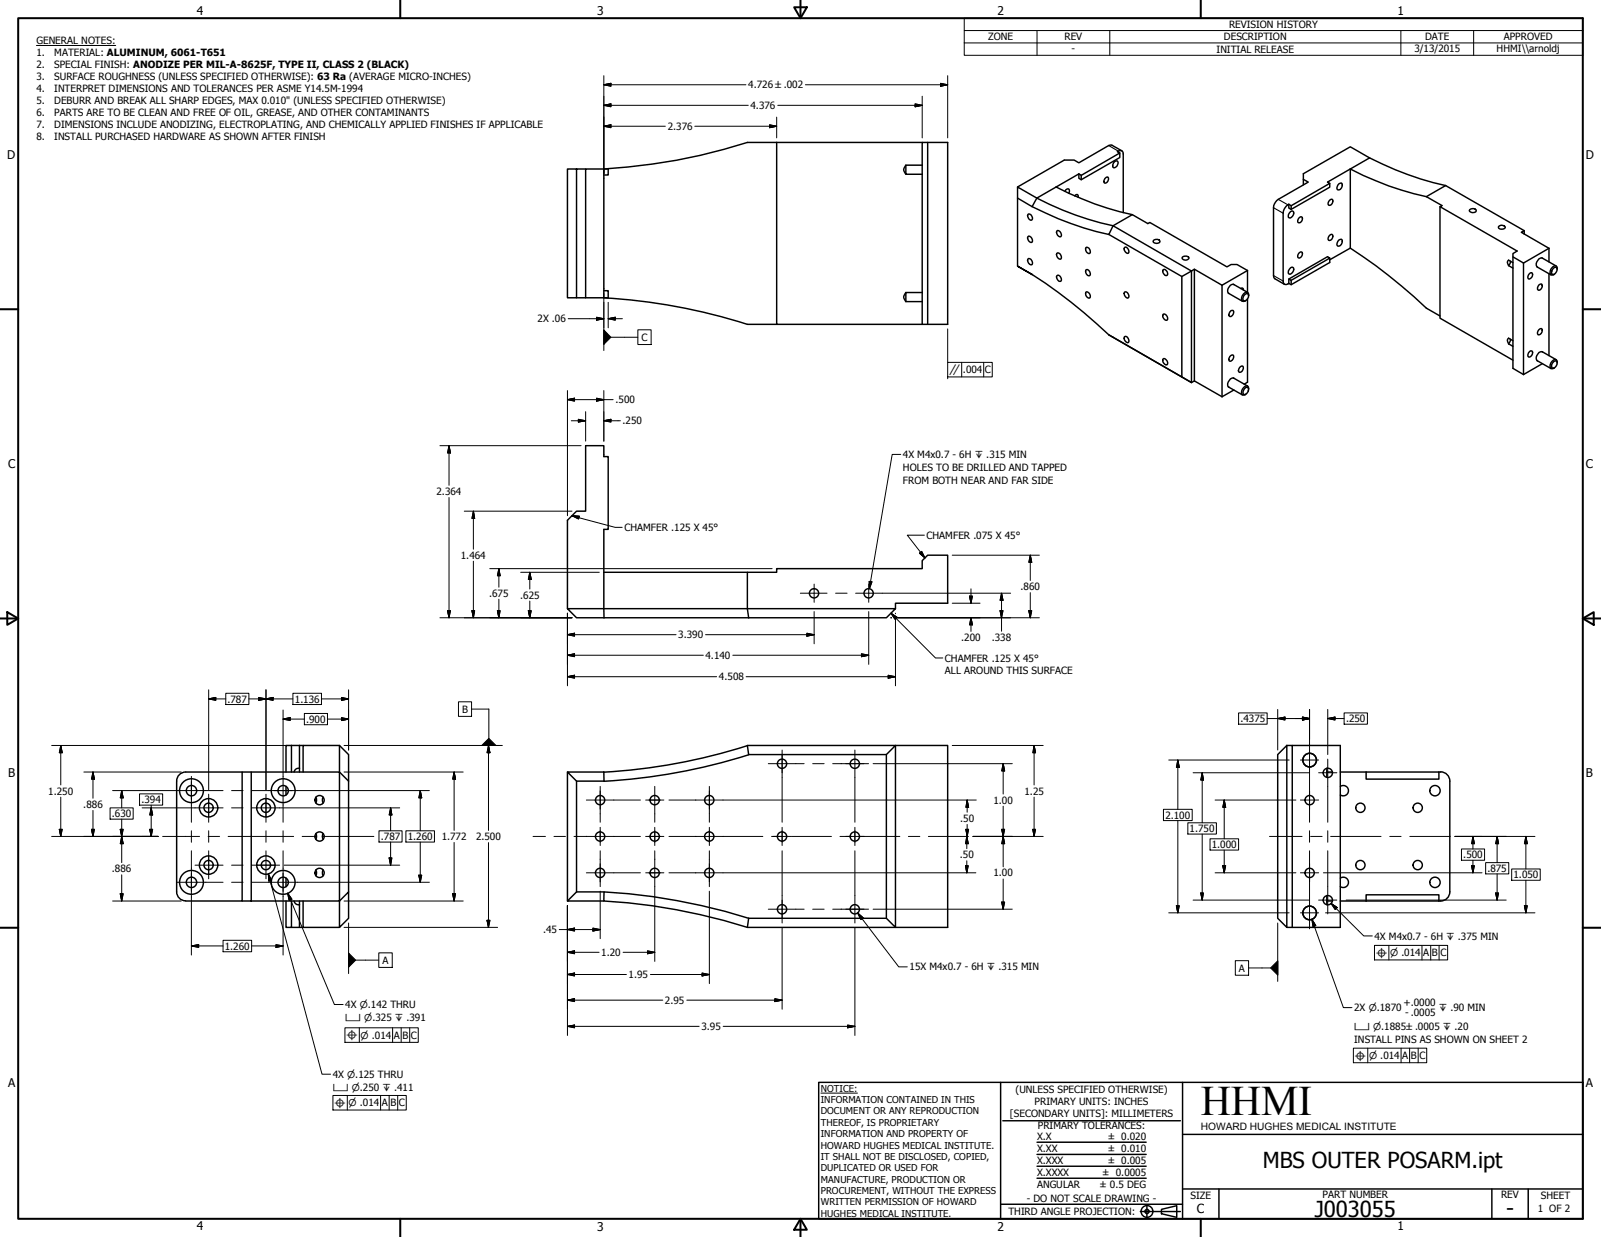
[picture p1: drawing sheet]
<svg xmlns="http://www.w3.org/2000/svg" width="559mm" height="432mm" viewBox="0 0 559 432" stroke-linecap="round" stroke-linejoin="round" font-family="sans-serif">
<!-- layer: Visible (ANSI) -->
<g fill="none" stroke="#000" stroke-width=".51">
<path d="M201.2 59v44.9h-3.1v-44.9h6.3M204.4 59h6.4v44.9h-6.4zM271.1 49.7v63.5h50.8M316.2 57.7a2.03 2.03 0 0 0 0 3.1M321.9 49.7h-61a202 202 0 0 1-50.1 9.3h1.5v2.1h-1.5M321.9 49.7h1.9v63.5h-1.9zM321.9 57.7h-5.7v3.1h5.7M323.8 49.7h7v63.5h-7M388.2 50.7l-1.2 .1-10.4 6-1.7-.9h-3.4l-16.3 9.4M389.1 56.4l.8-.3a1.39 1.39 0 0 1 .1 1.7 1.39 1.39 0 0 1-1.6 .6 1.95 1.95 0 0 1 .7-2zM390.3 52.8l-.3 .2 .8 .4-13.4 7.8-.8-.5M390.8 53.4v1.6l-13.4 7.7-.8-.5v-1.5"/>
<path d="M392 53.7v20.5M478 55.1a109.7 109.7 0 0 0 26.6 9.7M478 55.1l-6.7-3.9-16.4 9.4v3.9M478 55.1l-14.6 8.5 .7 .4-13.4 7.8-.9-.5M355.2 69.2v23.7M358.8 74.9a1.17 1.17 0 0 1 1.3 .5 1.17 1.17 0 0 1-.2 1.5 1.61 1.61 0 0 1-1.1-2zM361.9 69.2l-1.7 2.9a110.7 110.7 0 0 0 26.8 9.8l1.5-3.1M361.9 69.2l-6.7-3.9v3.9l5 2.9M361.9 69.2a104.6 104.6 0 0 0 26.6 9.6M368.6 65.3a104.6 104.6 0 0 0 26.6 9.6M368.6 65.3l-6.7 3.9M371.7 66.8a1.04 1.04 0 0 1 1.4-.8v1.4"/>
<path d="M375.1 68.4l.8-.5 .5 .5-.1 .5M376.6 60.7l-8 4.6M377.4 61.2v1.5M385.6 62.4l.8-.6h.3a1.26 1.26 0 0 1 0 1.4 1.26 1.26 0 0 1-1.3 .6l-.1-.4zM388.5 78.8l27.4 15.8-3.4 1.9-25.5-14.6M395.2 74.9l5.4 3.1 .7-.3 26.9 15.5 1.5-.9h2l3.7 2.1M395.2 74.9l-6.7 3.9M447.9 74.4v23.7M449.8 71.3l-.3 .2M450.4 73.9l.8-.2a1.39 1.39 0 0 1 .1 1.6 1.39 1.39 0 0 1-1.6 .6 1.84 1.84 0 0 1 .7-2zM450.7 71.8v1.3M453.5 76l.8-.3a1.25 1.25 0 0 1 .1 1.4 1.25 1.25 0 0 1-1.3 .6 1.3 1.3 0 0 1 .4-1.7z"/>
<path d="M454.9 62.6l1.7 1-10.4 6-1 .9-.6 1.3-.1 24.4 .4 1.1M464.1 69.9l.8-.4a1.29 1.29 0 0 1 .1 1.5 1.29 1.29 0 0 1-1.3 .6 1.3 1.3 0 0 1 .4-1.7zM464.1 64v1.3l-13.4 7.8-.9-.5v-1.3M467.4 64.1l.8-.2a1.39 1.39 0 0 1 .1 1.6 1.39 1.39 0 0 1-1.6 .6 1.95 1.95 0 0 1 .7-2zM497.8 68.6a103 103 0 0 1-26.5-9.6v27.6M497.8 68.6l5.5 3.2-.7 .3 26.9 15.5-1.4 .9v40.1l3.6 2.1M502.6 72.1v39l25.5 14.6M504.6 64.8l27.4 15.7v1.2M504.6 64.8l-6.8 3.8M513 73.2a1.35 1.35 0 0 1 2.2 .5 1.46 1.46 0 0 1-2.4-.2zM523 79.1a1.45 1.45 0 0 1 2.4 .3 1.51 1.51 0 0 1-2.4 0zM358.8 90.4l.2-.2a1.51 1.51 0 0 1 1.2 2.2 1.45 1.45 0 0 1-1.4-2z"/>
<path d="M358.8 82.6l.2-.2a1.51 1.51 0 0 1 1.2 2.2 1.45 1.45 0 0 1-1.4-2zM360.4 95.9l-5.2-3a160.6 160.6 0 0 1 31.8 24M368.9 80.6l.2-.1a1.51 1.51 0 0 1 1.2 2.1 1.45 1.45 0 0 1-1.4-2zM368.9 96.3l.2-.2a1.43 1.43 0 0 1 1.2 2.1 1.43 1.43 0 0 1-1.4-1.9zM368.9 88.5l.2-.2a1.51 1.51 0 0 1 1.2 2.1 1.45 1.45 0 0 1-1.4-1.9zM379 86.5l.2-.2a1.51 1.51 0 0 1 1.2 2.2 1.45 1.45 0 0 1-1.4-2zM379 94.3l.2-.2a1.43 1.43 0 0 1 1.2 2.1 1.43 1.43 0 0 1-1.4-1.9zM392.4 86.5l.3-.3a1.52 1.52 0 0 1 1.1 2.2 1.5 1.5 0 0 1-1.4-1.9zM402.6 83.9a1.35 1.35 0 0 1 2.3 .5 1.51 1.51 0 0 1-2.4-.1zM405.9 94.2l.3-.2a1.43 1.43 0 0 1 1.2 2.1 1.5 1.5 0 0 1-1.5-1.9zM412.5 96.5v35.1l3.4 1.9v-38.9l1-.6 9.6 5.6M412.7 89.8a1.35 1.35 0 0 1 2.3 .4 1.46 1.46 0 0 1-2.4-.1z"/>
<path d="M416.9 94v39M426.5 99.6v38.9M430.7 99.4a1.93 1.93 0 0 0-2.2 2.4l.4 .6M435.4 94.4v7.6l-4.9-2.7M435.4 94.4l-8.9 5.2M449.8 98.9l-.3 .2M449.8 97.4v1.5M450.4 93.5l.8-.2a1.39 1.39 0 0 1 .1 1.6 1.39 1.39 0 0 1-1.6 .6 1.84 1.84 0 0 1 .7-2zM450.7 97.9l13.4-7.8-.7-.5-13.6 7.8 .9 .5v1.5M453.5 88.3l.8-.4a1.25 1.25 0 0 1 .1 1.5 1.25 1.25 0 0 1-1.3 .6 1.3 1.3 0 0 1 .4-1.7zM464.1 82.2l.8-.4a1.29 1.29 0 0 1 .1 1.4 1.29 1.29 0 0 1-1.3 .7 1.3 1.3 0 0 1 .4-1.7zM464.1 90.1v1.5l-13.4 7.8-.9-.5"/>
<path d="M467.4 83.8l.8-.3a1.39 1.39 0 0 1 .1 1.7 1.39 1.39 0 0 1-1.6 .5 1.95 1.95 0 0 1 .7-1.9zM471.3 86.6a184.4 184.4 0 0 1 26.5 21l4.8 2.7M471.3 86.6l-7.2 4.1M526.5 92.7l1.6 .9M527.2 91.2l-.2 .8-.5 .7M528.1 91.7l-1.6-.9a1.2 1.2 0 0 0 0 1.9M528.1 89.7l3.6 2.1M531.7 91.8v38.9M532 80.5l-1 .6 9.6 5.6M533.8 95.6l.8-.4a1.33 1.33 0 0 1 .1 1.4 1.33 1.33 0 0 1-1.2 .7 1.39 1.39 0 0 1 .3-1.7zM536.4 93.2l4.9 2.7M537.1 99.4l.9-.3a1.29 1.29 0 0 1 .1 1.5 1.29 1.29 0 0 1-1.3 .6 1.39 1.39 0 0 1 .3-1.8z"/>
<path d="M538.2 90l4.9 2.8M538.4 90.2a1.93 1.93 0 0 0-2.2 2.4l.4 .6M540.6 86.7l-8.9 5.1M540.6 86.7v4.7M540.6 95.6v28.5M542.2 93.6l.9-.3 .3 .2a1.83 1.83 0 0 1-1.4 2.3l-.3-.2a1.87 1.87 0 0 1 .5-2zM543.5 94l-.1-.8-.3-.4a2.1 2.1 0 0 0-1.8 3.1l1.2-.2M201.2 103.9h3.2M210.8 101.5h1.5v2.4h-1.5a204.1 204.1 0 0 1 50 9.3M260.9 113.2h10.2M316.2 102.1a2.03 2.03 0 0 0 0 3.2M321.9 102.1h-5.7v3.2h5.7"/>
<path d="M379 102l.2-.1a1.51 1.51 0 0 1 1.2 2.1 1.45 1.45 0 0 1-1.4-2zM387 116.9l28.9 16.6 1-.5 9.6 5.5M387 116.9l1.5 .8M392.4 102a1.17 1.17 0 0 1 1.4 .6 1.17 1.17 0 0 1-.3 1.5 1.76 1.76 0 0 1-1.1-2.1zM392.4 117.6l.3-.2a1.52 1.52 0 0 1 1.1 2.2 1.52 1.52 0 0 1-1.4-2zM405.9 109.8l.3-.2a1.51 1.51 0 0 1 1.2 2.2 1.52 1.52 0 0 1-1.5-2zM428.8 102.4l4.8 2.8M429.6 108.5l.8-.1a1.43 1.43 0 0 1-1.1 2.1l-.3-.2a1.76 1.76 0 0 1 .6-1.8zM433.1 100.7l.6-.1 .3 .6M434.1 103.2l.9-.7h.4a1.56 1.56 0 0 1 .2 1.7 1.56 1.56 0 0 1-1.5 .8 1.26 1.26 0 0 1 0-1.8zM435.4 104.3v29.1l-1.1 .7M435.8 103.2l-.1-.8-.3-.4a2.1 2.1 0 0 0-1.8 3.2l1.2-.3"/>
<path d="M527.2 118.4l-.2 .9-.5 .7M528.1 118.9l-1.6-.9a1.25 1.25 0 0 0 0 2M537.1 115.1l.9-.4a1.33 1.33 0 0 1 .1 1.4 1.33 1.33 0 0 1-1.3 .7 1.37 1.37 0 0 1 .3-1.7zM405.9 125.3l.3-.1a1.51 1.51 0 0 1 1.2 2.1 1.52 1.52 0 0 1-1.5-2zM428.8 135.1l4.8 2.8M429.6 124.1l.8-.1a1.33 1.33 0 0 1-.1 1.4 1.33 1.33 0 0 1-1.3 .5 1.68 1.68 0 0 1 .6-1.8zM430.5 132l4.9 2.7M430.7 136.1l-4.2 2.4M430.7 132.1a1.93 1.93 0 0 0-2.2 2.4l.4 .6M432.6 128.3l.4-.3 .8-.2a1.33 1.33 0 0 1-.1 1.5 1.33 1.33 0 0 1-1.3 .5l-.2-.4zM434.5 135.5l.5-.3 .7 .2a1.81 1.81 0 0 1-1.5 2.3 1.34 1.34 0 0 1 .3-2.2zM435.8 135.9l-.1-.8-.3-.4a2.1 2.1 0 0 0-1.8 3.2l1.2-.3"/>
<path d="M526.5 120l1.6 .9M533.8 122.8l.8-.3a1.29 1.29 0 0 1 .1 1.4 1.29 1.29 0 0 1-1.2 .7 1.39 1.39 0 0 1 .3-1.8zM536.4 125.9l4.9 2.8M538.2 122.7l4.9 2.8M538.4 126.9l-6.7 3.8M538.4 122.9a1.99 1.99 0 0 0-1.8 1 1.99 1.99 0 0 0 0 2.1M542.3 126.2l.8-.2a1.56 1.56 0 0 1 .2 1.6 1.56 1.56 0 0 1-1.4 .9 1.43 1.43 0 0 1 .4-2.3zM543.5 126.7l-.1-.8-.3-.4a2.1 2.1 0 0 0-1.8 3.2l1.2-.3M210.8 199.8h50.1v12.7M260.9 199.8h10.2v-1.3h50.8v-2.8l1.9-1.9h7v16.8h-18.3v1.9M198.1 212.5v-30.9l3.1-3.2h3.2v-22.8h6.4v3.8h1.5v25.4h-1.5v30.8M210.8 215.6h50.5"/>
<path d="M260.9 212.5h51.6l-3.1 3.1h-48.1M260.9 212.5h-62.8l3.1 3.1h9.6M260.9 212.5l.4 3.1M84.5 269.5h-19.7a3.1 3.1 0 0 0-3.1 3.1M87.7 269.5h-3.2v45h-19.7a3.3 3.3 0 0 1-3.1-3.2v-38.6M99.8 274.5v3M101.7 260.2h-1.9v9.3M101.7 260.2h4.1M101.7 260.2v9.3M104.5 260.2v9.3M104.6 268.2a1.62 1.62 0 0 0-2 1.3M105.8 269.5v-9.3h12.7v9.3l3.2 3.2v38.6"/>
<path d="M110.2 278.3l.3 1-.3 1M112.8 278.3l-.3 1 .3 1M118.5 260.2l3.2 3.2v9.3M198.1 269.5h12.7v3.2h-9.6zM198.1 269.5v45M201.2 272.7v38.6M260.8 260.3a203.2 203.2 0 0 1-50.1 9.2M260.9 260.2h51.6l-3.1 3.2h-48.1zM261.3 263.5a206.4 206.4 0 0 1-50.5 9.2M309.4 263.4v57.1l3.1 3.2v-63.5h18.3v63.5h-69.9M449.1 260.2v63.5l-3.1-3.2v-57.1zM449.1 260.2h1.9v63.5"/>
<path d="M451 260.2h16.8v63.5h-18.7M463.1 269.5h2M463.1 268.2v3.1M467.8 269.5l35-.1a3.2 3.2 0 0 1 3.2 3.2M467.8 274.5a1.81 1.81 0 0 1 2.9 1.5 1.81 1.81 0 0 1-2.9 1.5M476.8 269.5v2.5h25.4v-2.5M506 272.7v38.6a3.2 3.2 0 0 1-3.2 3.2h-35M110.2 291l.3 1-.3 1M112.8 291l-.3 1 .3 1M84.5 314.5h34v-45h-30.8v45M99.8 314.5v9.2h1.9v-9.2M99.8 306.5v3"/>
<path d="M102.6 314.5a1.62 1.62 0 0 0 2 1.3M104.5 314.5v9.2M105.8 314.5v9.2h12.7M110.2 303.7l.3 1-.3 1M112.8 303.7l-.3 1 .3 1M118.5 314.5l3.2-3.2v9.2l-3.2 3.2zM210.8 311.3h-9.6l-3.1 3.2h12.7M463.1 314.5h2M463.1 312.6v3.2M467.8 306.5a1.81 1.81 0 0 1 2.9 1.5 1.81 1.81 0 0 1-2.9 1.5M476.8 314.5v-2.1h25.4v2.1M101.7 323.7h4.1"/>
<path d="M261.3 320.5a208.9 208.9 0 0 0-50.5-9.2v3.2a205.9 205.9 0 0 1 50.1 9.2M261.3 320.5h48.1M261.3 320.5l-.4 3.2"/>
<circle cx="284.1" cy="207.1" r="1.62"/>
<circle cx="303.2" cy="207.1" r="1.62"/>
<circle cx="66.8" cy="276" r="4.2"/>
<circle cx="66.8" cy="276" r="1.81"/>
<circle cx="98.8" cy="276" r="1.81"/>
<circle cx="98.8" cy="276" r="4.2"/>
<circle cx="111.5" cy="279.3" r="1.62"/>
<circle cx="209.5" cy="279.3" r="1.62"/>
<circle cx="228.5" cy="279.3" r="1.62"/>
<circle cx="247.6" cy="279.3" r="1.62"/>
<circle cx="273" cy="266.6" r="1.62"/>
<circle cx="298.4" cy="266.6" r="1.62"/>
<circle cx="457.1" cy="265.3" r="2.38"/>
<circle cx="457.1" cy="279.3" r="1.62"/>
<circle cx="463.5" cy="269.8" r="1.62"/>
<circle cx="500.9" cy="276" r="1.81"/>
<circle cx="72.8" cy="282" r="3.2"/>
<circle cx="72.8" cy="282" r="1.62"/>
<circle cx="92.8" cy="282" r="1.62"/>
<circle cx="92.8" cy="282" r="3.2"/>
<circle cx="111.5" cy="292" r="1.62"/>
<circle cx="209.5" cy="292" r="1.62"/>
<circle cx="228.5" cy="292" r="1.62"/>
<circle cx="247.6" cy="292" r="1.62"/>
<circle cx="273" cy="292" r="1.62"/>
<circle cx="298.4" cy="292" r="1.62"/>
<circle cx="474.8" cy="282" r="1.62"/>
<circle cx="494.8" cy="282" r="1.62"/>
<circle cx="66.8" cy="308" r="4.2"/>
<circle cx="66.8" cy="308" r="1.81"/>
<circle cx="72.8" cy="302" r="3.2"/>
<circle cx="72.8" cy="302" r="1.62"/>
<circle cx="92.8" cy="302" r="1.62"/>
<circle cx="92.8" cy="302" r="3.2"/>
<circle cx="98.8" cy="308" r="1.81"/>
<circle cx="98.8" cy="308" r="4.2"/>
<circle cx="111.5" cy="304.7" r="1.62"/>
<circle cx="209.5" cy="304.7" r="1.62"/>
<circle cx="228.5" cy="304.7" r="1.62"/>
<circle cx="247.6" cy="304.7" r="1.62"/>
<circle cx="273" cy="317.4" r="1.62"/>
<circle cx="298.4" cy="317.4" r="1.62"/>
<circle cx="457.1" cy="318.7" r="2.38"/>
<circle cx="457.1" cy="304.7" r="1.62"/>
<circle cx="463.5" cy="314.2" r="1.62"/>
<circle cx="474.8" cy="302" r="1.62"/>
<circle cx="494.8" cy="302" r="1.62"/>
<circle cx="500.9" cy="308" r="1.81"/>
</g>
<!-- layer: Visible Narrow (ANSI) -->
<path d="M387 50.8l3.3 2M444.5 72.5l3.4 1.9M446.2 69.6l3.3 1.9M444.5 96.2l3.4 1.9" fill="none" stroke="#000" stroke-width=".38"/>
<path d="M388.2 50.7l3.3 1.9M390.3 52.8l.6-.2a.95 .95 0 0 1 1.1 1.1M449.5 71.5l-1.3 1.6-.3 1.3M444.9 97.3l3.4 2M447.9 98.1v.6a.99 .99 0 0 0 1.6 .4" fill="none" stroke="#000" stroke-width=".51"/>
<!-- layer: Border (ANSI) -->
<g fill="none" stroke="#000" stroke-width=".7">
<path d="M6.3 6.3h546.1v419.1h-546.1zM139.7 0v6.3M277.2 2.5h4.4l-2.2 3.8zM279.4 0v6.3M419.1 0v6.3M0 107.9h6.3M552.4 107.9h6.4M0 215.9h6.3M2.5 213.7l3.8 2.2-3.8 2.2zM552.4 215.9l3.9-2.2v4.4zM552.4 215.9h6.4M0 323.8h6.3"/>
<path d="M552.4 323.8h6.4M139.7 425.4v6.4M279.4 425.4l2.2 3.9h-4.4zM279.4 425.4v6.4M419.1 425.4v6.4"/>
</g>
<!-- layer: Title (ANSI) -->
<g fill="none" stroke="#000" stroke-width=".51">
<path d="M285.8 377.8h266.6v47.6h-266.6zM349.2 377.8v47.6M412.7 377.8v47.6M350 391.2h62M361.9 398.7h38.1M412.7 396h139.7M361.9 411.3h38.1M361.9 407.1h38.1M361.9 403h38.1M412.7 415h139.7M425.4 415v10.4M520.7 415v10.4"/>
<path d="M533.4 415v10.4M349.2 420.4h63.5M398 422.9h14M400.3 420.6v4.6M405.4 422.1l5.3-1.2v4l-5.3-1.2z"/>
<circle cx="400.3" cy="422.9" r="2.06"/>
<circle cx="400.3" cy="422.9" r=".73"/>
</g>
<path d="M286.5 381.6h12.8" fill="none" stroke="#000" stroke-width=".35"/>
<!-- layer: Symbol (ANSI) -->
<g fill="none" stroke="#000" stroke-width=".35">
<path d="M12.7 15.9h27.7M336.5 10.7v-4.4h215.9v4.4M336.5 15h215.9M361.9 10.7v8.6M387.3 10.7v8.6M488.9 10.7v8.6M514.3 10.7v8.6M552.4 10.7h-215.9v4.3M552.4 10.7v8.6h-215.9v-4.3M210.8 102.4v20M213.2 117.7h9.4M222.6 115.1h4.7v5.2h-4.7z"/>
<path d="M330.8 114.8v11.7M330.8 126.5h15.5v5.1h-15.5zM330.8 131.6v.6M335.7 126.5v5.1M343.3 126.5v5.1M314.4 158.6h-3l-7.9 46.9M199.6 180l2.6 .2-.3 1zM199.6 180l15.1 4.1h2.5M320.9 193.1l.8-.6 1.1 2.3zM322.6 186.8h-5.9l6.1 8M303.4 202.9l1 .2-.9 2.4zM311 214.1l2.1 1.4-.7 .7z"/>
<path d="M311 214.1l15.5 15.6h2.6M160 245h4.6v5.1h-4.6zM164.6 247.5h6v10.2M169.5 260.2h5.8M93.7 305.1l1 2.2-.9 .3zM93.7 305.1l18.7 69.9h3M100.4 311.8l1.5 2.1-1 .4zM100.4 311.8l16.3 38.8h3.1M299.3 318.7l1.9 1.7-.7 .6zM299.3 318.7l14.4 18.8h3M464.6 315.3l2.1 1.5-.7 .7zM464.6 315.3l11.4 11.4h3"/>
<path d="M121.7 322.2v17.7M124.1 335.2h8.1M132.2 332.6h4.7v5.1h-4.7zM431.2 335.3h4.6v5.1h-4.6zM435.8 337.9h7.7M446 322.2v20.4M457.9 320.9l1.3 2.2-.9 .4zM457.9 320.9l11 30.8h3M479.7 330h25.6v5.1h-25.6zM484.8 330v5.1M496.3 330v5.1M499.4 330v5.1"/>
<path d="M502.3 330v5.1M120.4 358.8h25.6v5.1h-25.6zM125.4 358.8v5.1M137 358.8v5.1M140 358.8v5.1M143 358.8v5.1M472.4 365.9h25.6v5.1h-25.6zM477.4 365.9v5.1M489 365.9v5.1M492 365.9v5.1M495 365.9v5.1M116.2 382.4h25.6v5.1h-25.6z"/>
<path d="M121.2 382.4v5.1M132.8 382.4v5.1M135.8 382.4v5.1M138.8 382.4v5.1"/>
</g>
<!-- layer: Center Mark (ANSI) -->
<g fill="none" stroke="#000" stroke-width=".35">
<path d="M284.2 203.9v6.3M303.2 203.9v6.3M66.8 272.8v6.3M72.8 278.8v6.4M92.8 278.8v6.4M95.6 276h6.4M209.5 276.1v6.3M225.4 279.3h6.3M247.6 276.1v6.3M273 263.4v6.3M295.2 266.6h6.4M453.9 265.3h6.3"/>
<path d="M453.9 279.3h6.3M457.1 276.1v6.3M460.2 269.7h6.4M72.8 298.8v6.4M209.5 288.8v6.3M225.4 292h6.3M228.5 288.8v6.3M247.6 288.8v6.3M269.8 292h6.4M273 288.8v6.3M295.2 292h6.4M298.4 288.8v6.3"/>
<path d="M66.8 304.8v6.3M89.7 302h6.3M98.8 304.8v6.3M209.5 301.5v6.3M225.4 304.7h6.3M247.6 301.5v6.3M273 314.2v6.3M295.2 317.4h6.4M453.9 318.6h6.3M453.9 304.7h6.3M457.1 301.5v6.3M460.2 314.2h6.4"/>
</g>
<!-- layer: Centerline (ANSI) -->
<g fill="none" stroke="#000" stroke-width=".35">
<path d="M279.3 207.1h9.4M291.7 207.1h4M298.6 207.1h9.4M457.1 259.8v27.2M61.8 276h16.1M66.8 271v16M72.8 277.2v9.8M80.8 276h4M87.8 276h16M92.8 277.2v9.8M98.8 271v16M204.7 279.3h18.8"/>
<path d="M209.5 274.5v12.5M226.5 279.3h4M228.5 274.5v12.5M233.5 279.3h18.8M247.6 274.5v12.5M268.2 266.6h12.5M273 261.8v25.2M283.7 266.6h4M290.6 266.6h12.5M298.4 261.8v25.2M463.4 265v22M56.8 292h12.9"/>
<path d="M66.8 290v4M66.8 297v16M68.1 282h9.8M72.6 292h4M72.8 290v4M72.8 297v9.8M79.6 292h22.9M80.8 282h4M87.8 282h9.8M92.8 290v4M92.8 297v9.8M98.8 290v4"/>
<path d="M98.8 297v16M105.5 292h4M112.5 292h18M186.1 292h4.3M193.4 292h4M200.3 292h23.2M209.5 290v4M209.5 297v12.5M226.5 292h4M228.5 290v4M228.5 297v12.5M233.5 292h32.8"/>
<path d="M247.6 290v4M247.6 297v12.5M269.3 292h3.9M273 290v4M273 297v25.2M276.3 292h13.9M293.2 292h4M298.4 290v4M298.4 297v25.2M300.2 292h13.9M317.1 292h4M324 292h14"/>
<path d="M443.1 292h11.4M457.1 290v4M457.1 297v27.2M457.5 292h4M463.4 290v4M463.4 297v22M464.4 292h17.6M485.1 292h3.9M492.1 292h14.1M61.8 308h16.1M68.1 302h9.8M80.8 308h4"/>
<path d="M80.8 302h4M87.8 308h16M87.8 302h9.8M204.7 304.7h18.8M226.5 304.7h4M233.5 304.7h18.8M268.2 317.4h12.5M283.7 317.4h4M290.6 317.4h12.5"/>
</g>
<!-- layer: Dimension (ANSI) -->
<g fill="none" stroke="#000" stroke-width=".35">
<path d="M210.8 29.6l2.4-.5v1zM210.8 36.8l2.4-.5v1zM210.8 29.6h49.5M210.8 26.4v34.2M210.8 36.8h50.4M271.5 36.8h50.4M281.1 29.6h49.7M319.4 36.3l2.5 .5-2.5 .5zM321.9 33.6v14.5M328.3 29.1l2.5 .5-2.5 .5zM330.8 26.4v21.7M210.8 44.1l2.4-.5v1z"/>
<path d="M210.8 44.1h21.4M242.5 44.1h28.6M268.6 43.6l2.5 .5-2.5 .5zM271.1 40.9v7.2M198.3 111.3h12.5M208.2 110.7l2.6 .6-2.6 .5zM210.8 105.5v8.9M212.3 111.3l2.5-.6v1.1zM212.3 111.3h4.9M212.3 105.5v8.9M198.1 139.5l2.4-.5v1zM198.1 136.3v43.7"/>
<path d="M198.1 139.5h15.9M208.2 139l2.6 .5-2.6 .5zM210.8 136.3v17.7M153.5 155.6h49.3M156.7 155.6l.5 2.5h-1zM156.7 155.6v13.8M199.4 146.9h5M201.9 146.4l2.5 .5-2.5 .4zM204.4 143.7v10.3M210.8 146.9l2.4-.5v.9zM210.8 146.9h5.7M156.7 173.7v41.9"/>
<path d="M162.1 178.4h37.5M165.2 178.4l.5 2.6h-1zM165.2 178.4v13.3M165.2 195.9v19.7M170.9 198.5h98.6M174.1 198.5l.5 2.5h-1zM174.1 198.5v6.5M181.7 199.8h27.5M184.9 199.8l.5 2.4h-1zM184.9 199.8v5.8M332.4 193.8h30.4M359.6 193.8l.5 2.5h-1z"/>
<path d="M359.6 193.8v8.8M153.5 215.6h46.1M156.2 213.2h1l-.5 2.4zM164.7 213.2h1l-.5 2.4zM173.6 213.2h1l-.5 2.4zM174.1 209.2v6.4M184.4 213.2h1l-.5 2.4zM184.9 209.8v5.8M198.1 214.1v25.3M284.2 213.5v11.2M303.2 213.5v18.4M308 207.1h44.7"/>
<path d="M311 215.6h.1M312.5 214.1v.1M312.5 215.9v23.5M312.7 215.6h50.1M332.4 210.6h9.7M338.4 208.1h1l-.5 2.5zM338.9 215.6l.5 2.5h-1zM338.9 205.5v5.1M338.9 215.6v4.8M349.1 213.2h1l-.5 2.4zM349.6 207.1l.5 2.4h-1zM349.6 207.1v13.2"/>
<path d="M359.1 213.2h1l-.5 2.4zM359.6 206.9v8.7M198.1 236.2l2.4-.5v1zM198.1 221.6l2.4-.6v1.1zM198.1 228.7l2.4-.5v1zM198.1 236.2h52M198.1 221.6h37.9M198.1 228.7h47.4M246.3 221.6h37.9M255.8 228.7h47.4M260.4 236.2h52.1M281.6 221l2.6 .6-2.6 .5z"/>
<path d="M300.7 228.2l2.5 .5-2.5 .5zM310 235.7l2.5 .5-2.5 .5zM72.8 244l2.5-.5v1zM72.8 244h6M72.8 240.8v34.9M78.8 242h8.1v3.9h-8.1zM86.9 244h15.3M90.3 243.5l2.5 .5-2.5 .5zM92.8 244l2.5-.5v1zM92.8 240.8v34.9M98.8 251l2.5-.5v1zM98.8 247.8v23.2"/>
<path d="M98.8 251h7.4M102.2 242h10v3.9h-10zM106.2 249h8.1v4h-8.1zM112.2 244h9.5M114.3 251h7.4M119.2 250.5l2.5 .5-2.5 .5zM119.2 243.5l2.5 .5-2.5 .5zM121.7 240.8v21M432.3 248.9h10v3.9h-10zM442.3 250.8h14.8M446 250.8l2.5-.5v1zM446 247.6v14.2"/>
<path d="M454.6 250.3l2.5 .5-2.5 .5zM457.1 247.6v12.2M463.4 250.8l2.6-.5v1zM463.4 250.8h5.7M463.4 247.6v15.8M469.1 248.9h8.2v3.9h-8.2zM18 260.2h86.2M21.2 260.2l.5 2.6h-1zM21.2 260.2v13.8M21.2 278.3v13.7M29.3 269.5h33.9M32.4 269.5l.6 2.5h-1.1z"/>
<path d="M32.4 269.5v9.1M39.3 276h22.5M42.5 276l.5 2.5h-1zM42.5 276v6M48.7 277.1h8.1v4h-8.1zM103.8 276h46.1M120.1 269.5h41.6M120.1 260.2h53.6M146.7 276l.5 2.5h-1zM146.7 276v14M158.5 269.5l.5 2.5h-1zM158.5 269.5v20.4"/>
<path d="M170.5 260.2l.5 2.6h-1zM170.5 260.2v29.7M252.3 279.3h20.6M273 279.3h25.3M298.4 279.3h42.3M304.7 266.6h48.6M332.4 260.2h31.7M337.6 279.3l.5 2.5h-1zM337.6 279.3v4.2M350.1 266.6l.5 2.5h-1zM350.1 266.6v10.6M360.9 260.2l.5 2.6h-.9z"/>
<path d="M360.9 260.2v13.8M360.9 278.3v13.7M407.9 265.3h42.1M411.1 265.3l.5 2.5h-1zM411.1 265.3v17.2M416.4 269.7h40.6M419.6 269.7l.5 2.6h-1zM419.6 269.7v17.5M424.1 279.3h28.2M427.3 279.3l.5 2.5h-1zM427.3 279.3v13.5M18 292h37.2"/>
<path d="M20.7 289.5h1l-.5 2.5zM31.9 289.5h1.1l-.6 2.5zM32.4 282.9v9.1M38.4 282h8.1v3.9h-8.1zM42 289.5h1l-.5 2.5zM42.5 292l.5 2.5h-1zM42.5 285.9v15.2M49.6 282h17.1M52.3 289.5h1l-.5 2.5zM52.8 282l.5 2.5h-1zM52.8 281.1v10.9M66.9 282h1.2"/>
<path d="M97.6 282h1.1M98.9 282h40.6M132.3 290h8v3.9h-8zM135.8 299.5h1l-.5 2.5zM136.3 282l.5 2.5h-1zM136.3 282v8M136.3 293.9v8.1M141.7 290h9.9v3.9h-9.9zM146.7 293.9v14.1M158.5 294.1v20.4M170.5 294.1v29.6M337.1 289.5h1l-.5 2.5z"/>
<path d="M337.4 292l.5 2.5h-.9zM337.4 292v4.2M337.6 287.8v4.2M339.6 292h24.5M349.6 289.5h1l-.5 2.5zM350.1 292l.5 2.5h-1zM350.1 281.4v21.2M360.5 289.5h.9l-.5 2.5zM406.1 282.5h10v3.9h-10zM411.1 286.4v32.2M414.6 287.2h10v3.9h-10zM419.6 291.1v23.1"/>
<path d="M422.3 292.8h10v3.9h-10zM427.3 296.7v8M507.8 292h27.9M510.1 296.4h8.1v3.9h-8.1zM514.1 292l.5 2.5h-.9zM514.1 292v4.4M522.5 292l.5 2.5h-1zM522.5 292v9.1M532.6 292l.5 2.5h-1zM532.6 292v11.3M39.3 314.5h23.9M42 312h1l-.5 2.5z"/>
<path d="M42.5 305.4v9.1M66.8 313v20.4M98.8 313v20.4M99.2 302h40.3M103.8 308h46.1M120.1 314.5h41.6M146.2 305.5h1l-.5 2.5zM158 312h1l-.5 2.5zM198.1 316.1v45.3M209.5 311.1v16.6M228.5 309.5v26.1M247.6 311.1v32.2"/>
<path d="M252.3 304.7h20.6M273 304.7h25.3M298.4 304.7h42.2M304.7 317.4h48.6M337 302.2h.9l-.5 2.5zM337.4 300.5v4.2M349.6 314.9h1l-.5 2.5zM350.1 306.8v10.6M407.9 318.6h42.1M410.6 316.2h1l-.5 2.4zM416.4 314.2h40.6M419.1 311.7h1l-.5 2.5z"/>
<path d="M424.1 304.7h28.2M426.8 302.2h1l-.5 2.5zM461.9 304.7h1.5M462.7 318.6h.7M463.5 304.7h53.8M463.5 318.6h72.2M469.8 314.2h55.9M513.7 302.2h.9l-.5 2.5zM514.1 300.3v4.4M518.5 301.1h8.1v4h-8.1zM522 311.7h1l-.5 2.5zM522.5 305.1v9.1"/>
<path d="M527.6 303.3h10v4h-10zM532.1 316.2h1l-.5 2.4zM532.6 307.3v11.3M66.8 330.2l2.5-.4v.9zM66.8 330.2h11.1M77.9 328.2h9.9v4h-9.9zM87.8 330.2h11M96.3 329.8l2.5 .4-2.5 .5zM120.1 323.7h53.6M170 321.2h1l-.5 2.5zM195.2 324.5h14.3M198.1 324.5l2.4-.5v1z"/>
<path d="M198.1 332.4l2.4-.5v1zM198.1 332.4h11M206.9 324l2.6 .5-2.6 .5zM217.5 332.4h11M226 331.9l2.5 .5-2.5 .5zM245 339.7l2.6 .5-2.6 .5zM273 323.8v28.5M298.4 323.8v37.6M198.1 340.2l2.4-.5v1zM198.1 349.1l2.4-.5v1zM198.1 358.3l2.4-.5v1zM198.1 340.2h20.5"/>
<path d="M198.1 349.1h33.2M198.1 358.3h45.9M227 340.2h20.6M239.7 349.1h33.3M252.4 358.3h46M270.4 348.6l2.6 .5-2.6 .5zM295.8 357.8l2.6 .5-2.6 .5z"/>
</g>
<g fill="#000" stroke="#000" stroke-width=".35">
<path d="M210.8 29.6l2.4-.5zM210.8 29.6l2.4-.5v1zM210.8 36.8l2.4-.5zM210.8 36.8l2.4-.5v1zM319.4 37.3l2.5-.5zM319.4 36.3l2.5 .5-2.5 .5zM328.3 30.1l2.5-.5zM328.3 29.1l2.5 .5-2.5 .5zM210.8 44.1l2.4-.5zM210.8 44.1l2.4-.5v1zM268.6 44.6l2.5-.5zM268.6 43.6l2.5 .5-2.5 .5z"/>
<path d="M208.2 111.8l2.6-.5zM208.2 110.7l2.6 .6-2.6 .5zM212.3 111.3l2.5-.6zM212.3 111.3l2.5-.6v1.1zM198.1 139.5l2.4-.5zM198.1 139.5l2.4-.5v1zM156.7 155.6l.5 2.5zM156.7 155.6l.5 2.5h-1zM201.9 147.3l2.5-.4zM201.9 146.4l2.5 .5-2.5 .4zM208.2 140l2.6-.5zM208.2 139l2.6 .5-2.6 .5z"/>
<path d="M210.8 146.9l2.4-.5zM210.8 146.9l2.4-.5v.9zM165.2 178.4l.5 2.6zM165.2 178.4l.5 2.6h-1zM359.6 193.8l.5 2.5zM359.6 193.8l.5 2.5h-1zM156.2 213.2l.5 2.4zM156.2 213.2h1l-.5 2.4zM164.7 213.2l.5 2.4zM164.7 213.2h1l-.5 2.4zM173.6 213.2l.5 2.4zM173.6 213.2h1l-.5 2.4z"/>
<path d="M174.1 198.5l.5 2.5zM174.1 198.5l.5 2.5h-1zM184.4 213.2l.5 2.4zM184.4 213.2h1l-.5 2.4zM184.9 199.8l.5 2.4zM184.9 199.8l.5 2.4h-1zM338.4 208.1l.5 2.5zM338.4 208.1h1l-.5 2.5zM338.9 215.6l.5 2.5zM338.9 215.6l.5 2.5h-1zM349.1 213.2l.5 2.4zM349.1 213.2h1l-.5 2.4z"/>
<path d="M349.6 207.1l.5 2.4zM349.6 207.1l.5 2.4h-1zM359.1 213.2l.5 2.4zM359.1 213.2h1l-.5 2.4zM198.1 236.2l2.4-.5zM198.1 236.2l2.4-.5v1zM198.1 221.6l2.4-.6zM198.1 221.6l2.4-.6v1.1zM198.1 228.7l2.4-.5zM198.1 228.7l2.4-.5v1zM281.6 222.1l2.6-.5zM281.6 221l2.6 .6-2.6 .5z"/>
<path d="M300.7 229.2l2.5-.5zM300.7 228.2l2.5 .5-2.5 .5zM310 236.7l2.5-.5zM310 235.7l2.5 .5-2.5 .5zM72.8 244l2.5-.5zM72.8 244l2.5-.5v1zM90.3 244.5l2.5-.5zM90.3 243.5l2.5 .5-2.5 .5zM92.8 244l2.5-.5zM92.8 244l2.5-.5v1zM98.8 251l2.5-.5zM98.8 251l2.5-.5v1z"/>
<path d="M119.2 251.5l2.5-.5zM119.2 250.5l2.5 .5-2.5 .5zM119.2 244.5l2.5-.5zM119.2 243.5l2.5 .5-2.5 .5zM446 250.8l2.5-.5zM446 250.8l2.5-.5v1zM454.6 251.3l2.5-.5zM454.6 250.3l2.5 .5-2.5 .5zM463.4 250.8l2.6-.5zM463.4 250.8l2.6-.5v1zM21.2 260.2l.5 2.6zM21.2 260.2l.5 2.6h-1z"/>
<path d="M32.4 269.5l.6 2.5zM32.4 269.5l.6 2.5h-1.1zM42.5 276l.5 2.5zM42.5 276l.5 2.5h-1zM146.7 276l.5 2.5zM146.7 276l.5 2.5h-1zM158.5 269.5l.5 2.5zM158.5 269.5l.5 2.5h-1zM170.5 260.2l.5 2.6zM170.5 260.2l.5 2.6h-1zM350.1 266.6l.5 2.5zM350.1 266.6l.5 2.5h-1z"/>
<path d="M360.9 260.2l.5 2.6zM360.9 260.2l.5 2.6h-.9zM411.1 265.3l.5 2.5zM411.1 265.3l.5 2.5h-1zM419.6 269.7l.5 2.6zM419.6 269.7l.5 2.6h-1zM20.7 289.5l.5 2.5zM20.7 289.5h1l-.5 2.5zM31.9 289.5l.5 2.5zM31.9 289.5h1.1l-.6 2.5zM42 289.5l.5 2.5zM42 289.5h1l-.5 2.5z"/>
<path d="M42.5 292l.5 2.5zM42.5 292l.5 2.5h-1zM52.3 289.5l.5 2.5zM52.3 289.5h1l-.5 2.5zM52.8 282l.5 2.5zM52.8 282l.5 2.5h-1zM135.8 299.5l.5 2.5zM135.8 299.5h1l-.5 2.5zM136.3 282l.5 2.5zM136.3 282l.5 2.5h-1zM337.1 289.5l.5 2.5zM337.1 289.5h1l-.5 2.5z"/>
<path d="M337.4 292l.5 2.5zM337.4 292l.5 2.5h-.9zM337.6 279.3l.5 2.5zM337.6 279.3l.5 2.5h-1zM349.6 289.5l.5 2.5zM349.6 289.5h1l-.5 2.5zM350.1 292l.5 2.5zM350.1 292l.5 2.5h-1zM360.5 289.5l.4 2.5zM360.5 289.5h.9l-.5 2.5zM427.3 279.3l.5 2.5zM427.3 279.3l.5 2.5h-1z"/>
<path d="M514.1 292l.5 2.5zM514.1 292l.5 2.5h-.9zM522.5 292l.5 2.5zM522.5 292l.5 2.5h-1zM532.6 292l.5 2.5zM532.6 292l.5 2.5h-1zM42 312l.5 2.5zM42 312h1l-.5 2.5zM146.2 305.5l.5 2.5zM146.2 305.5h1l-.5 2.5zM158 312l.5 2.5zM158 312h1l-.5 2.5z"/>
<path d="M337 302.2l.4 2.5zM337 302.2h.9l-.5 2.5zM349.6 314.9l.5 2.5zM349.6 314.9h1l-.5 2.5zM410.6 316.2l.5 2.4zM410.6 316.2h1l-.5 2.4zM419.1 311.7l.5 2.5zM419.1 311.7h1l-.5 2.5zM426.8 302.2l.5 2.5zM426.8 302.2h1l-.5 2.5zM513.7 302.2l.4 2.5zM513.7 302.2h.9l-.5 2.5z"/>
<path d="M522 311.7l.5 2.5zM522 311.7h1l-.5 2.5zM532.1 316.2l.5 2.4zM532.1 316.2h1l-.5 2.4zM66.8 330.2l2.5-.4zM66.8 330.2l2.5-.4v.9zM96.3 330.7l2.5-.5zM96.3 329.8l2.5 .4-2.5 .5zM170 321.2l.5 2.5zM170 321.2h1l-.5 2.5zM198.1 324.5l2.4-.5zM198.1 324.5l2.4-.5v1z"/>
<path d="M198.1 332.4l2.4-.5zM198.1 332.4l2.4-.5v1zM198.1 340.2l2.4-.5zM198.1 340.2l2.4-.5v1zM206.9 325l2.6-.5zM206.9 324l2.6 .5-2.6 .5zM226 332.9l2.5-.5zM226 331.9l2.5 .5-2.5 .5zM198.1 349.1l2.4-.5zM198.1 349.1l2.4-.5v1zM198.1 358.3l2.4-.5zM198.1 358.3l2.4-.5v1z"/>
<path d="M245 340.7l2.6-.5zM245 339.7l2.6 .5-2.6 .5zM270.4 349.6l2.6-.5zM270.4 348.6l2.6 .5-2.6 .5zM295.8 358.8l2.6-.5zM295.8 357.8l2.6 .5-2.6 .5z"/>
</g>
<!-- layer: Symbol (ANSI) -->
<g fill="#000" stroke="#000" stroke-width=".35">
<path d="M210.8 115.2v5zM210.8 115.2l2.4 2.5-2.4 2.5zM199.6 180l2.6 .2zM199.6 180l2.6 .2-.3 1zM320.9 193.1l1.9 1.7zM320.9 193.1l.8-.6 1.1 2.3zM303.4 202.9l.1 2.6zM303.4 202.9l1 .2-.9 2.4zM311 214.1l2.1 1.4zM311 214.1l2.1 1.4-.7 .7zM168.1 260.2h5zM170.6 257.7l2.5 2.5h-5z"/>
<path d="M93.7 305.1l1 2.2zM93.7 305.1l1 2.2-.9 .3zM100.4 311.8l1.5 2.1zM100.4 311.8l1.5 2.1-1 .4zM464.6 315.3l2.1 1.5zM464.6 315.3l2.1 1.5-.7 .7zM121.7 332.7v4.9zM121.7 332.7l2.4 2.5-2.4 2.4zM299.3 318.7l1.9 1.7zM299.3 318.7l1.9 1.7-.7 .6zM446 335.4v5zM443.5 337.9l2.5-2.5v5z"/>
<path d="M457.9 320.9l1.3 2.2zM457.9 320.9l1.3 2.2-.9 .4z"/>
</g>
<text font-size="14.7" x="419.1" y="389.2">HHMI</text>
<g font-size="7.7">
<text x="440.8" y="407.6">MBS OUTER POSARM.ipt</text>
<text x="458.9" y="424.9">J003055</text>
<text x="525.7" y="424.4">-</text>
</g>
<text font-size="4.4" x="417.8" y="423.5">C</text>
<g font-size="4.2">
<text x="68.7" y="5.3">4</text>
<text x="208.4" y="5.3">3</text>
<text x="348.1" y="5.3">2</text>
<text x="487.8" y="5.3">1</text>
<text x="2.5" y="55.5">D</text>
<text x="553.5" y="55.5">D</text>
<text x="2.8" y="163.4">C</text>
<text x="553.5" y="163.4">C</text>
<text x="2.9" y="271.4">B</text>
<text x="553.5" y="271.4">B</text>
<text x="2.8" y="379.3">A</text>
<text x="553.5" y="379.3">A</text>
<text x="68.7" y="429.5">4</text>
<text x="208.4" y="429.6">3</text>
<text x="348.1" y="429.6">2</text>
<text x="487.8" y="429.5">1</text>
</g>
<text font-size="3.6" x="419.1" y="394.3">HOWARD HUGHES MEDICAL INSTITUTE</text>
<g font-size="3.5">
<text x="429" y="9.8">REVISION HISTORY</text>
<text x="12.7" y="15.3">GENERAL NOTES:</text>
<text x="344.9" y="14.1">ZONE</text>
<text x="371.5" y="14.1">REV</text>
<text x="427.2" y="14.1">DESCRIPTION</text>
<text x="497.4" y="14.1">DATE</text>
<text x="524.9" y="14.1">APPROVED</text>
<text x="12.7" y="19.5">1.</text>
<text x="12.7" y="23.7">2.</text>
<text x="18.9" y="19.5">MATERIAL: ALUMINUM, 6061-T651</text>
<text x="18.9" y="23.7">SPECIAL FINISH: ANODIZE PER MIL-A-8625F, TYPE II, CLASS 2 (BLACK)</text>
<text x="374" y="18.3">-</text>
<text x="424.6" y="18.4">INITIAL RELEASE</text>
<text x="493.6" y="18.2">3/13/2015</text>
<text x="522.4" y="18.1">HHMI\\arnoldj</text>
<text x="12.7" y="27.8">3.</text>
<text x="18.9" y="27.8">SURFACE ROUGHNESS (UNLESS SPECIFIED OTHERWISE): 63 Ra (AVERAGE MICRO-INCHES)</text>
<text x="12.7" y="32">4.</text>
<text x="18.9" y="32">INTERPRET DIMENSIONS AND TOLERANCES PER ASME Y14.5M-1994</text>
<text x="261.2" y="30.9">4.726 ±.002</text>
<text x="12.7" y="36.2">5.</text>
<text x="12.7" y="40.4">6.</text>
<text x="18.9" y="36.2">DEBURR AND BREAK ALL SHARP EDGES, MAX 0.010&quot; (UNLESS SPECIFIED OTHERWISE)</text>
<text x="18.9" y="40.4">PARTS ARE TO BE CLEAN AND FREE OF OIL, GREASE, AND OTHER CONTAMINANTS</text>
<text x="261.9" y="38">4.376</text>
<text x="12.7" y="44.6">7.</text>
<text x="18.9" y="44.6">DIMENSIONS INCLUDE ANODIZING, ELECTROPLATING, AND CHEMICALLY APPLIED FINISHES IF APPLICABLE</text>
<text x="233" y="45.3">2.376</text>
<text x="12.7" y="48.8">8.</text>
<text x="18.9" y="48.8">INSTALL PURCHASED HARDWARE AS SHOWN AFTER FINISH</text>
<text x="187.6" y="112.5">2X .06</text>
<text x="223.9" y="119">C</text>
<text x="336.1" y="130.3">.004</text>
<text x="343.8" y="130.3">C</text>
<text x="214.8" y="140.8">.500</text>
<text x="217.3" y="148.1">.250</text>
<text x="315.2" y="159.9">4X M4x0.7 - 6H ↧ .315 MIN</text>
<text x="315.2" y="164.3">HOLES TO BE DRILLED AND TAPPED</text>
<text x="152.3" y="172.8">2.364</text>
<text x="315.2" y="168.8">FROM BOTH NEAR AND FAR SIDE</text>
<text x="217.9" y="185.4">CHAMFER .125 X 45°</text>
<text x="323.4" y="188.1">CHAMFER .075 X 45°</text>
<text x="160.8" y="195.1">1.464</text>
<text x="170.7" y="208.3">.675</text>
<text x="181.5" y="209">.625</text>
<text x="356.2" y="206">.860</text>
<text x="236.7" y="222.8">3.390</text>
<text x="335.5" y="223.8">.200</text>
<text x="346.1" y="223.8">.338</text>
<text x="246.3" y="230">4.140</text>
<text x="329.8" y="230.9">CHAMFER .125 X 45°</text>
<text x="251" y="237.5">4.508</text>
<text x="329.8" y="235.4">ALL AROUND THIS SURFACE</text>
<text x="79.4" y="245.2">.787</text>
<text x="102.9" y="245.2">1.136</text>
<text x="161.3" y="248.8">B</text>
<text x="106.9" y="252.3">.900</text>
<text x="432.9" y="252.1">.4375</text>
<text x="469.8" y="252.1">.250</text>
<text x="16.8" y="277.4">1.250</text>
<text x="49.3" y="280.4">.394</text>
<text x="346.7" y="280.5">1.00</text>
<text x="357.6" y="277.4">1.25</text>
<text x="29.1" y="282">.886</text>
<text x="39.1" y="285.2">.630</text>
<text x="335.2" y="286.9">.50</text>
<text x="406.8" y="285.8">2.100</text>
<text x="132.9" y="293.2">.787</text>
<text x="142.3" y="293.2">1.260</text>
<text x="154.2" y="293.3">1.772</text>
<text x="166.2" y="293.2">2.500</text>
<text x="415.2" y="290.4">1.750</text>
<text x="335" y="299.6">.50</text>
<text x="423" y="296">1.000</text>
<text x="510.7" y="299.6">.500</text>
<text x="39.1" y="304.5">.886</text>
<text x="346.7" y="305.9">1.00</text>
<text x="519.2" y="304.4">.875</text>
<text x="528.3" y="306.6">1.050</text>
<text x="189.5" y="325.8">.45</text>
<text x="479.7" y="328">4X M4x0.7 - 6H ↧ .375 MIN</text>
<text x="78.5" y="331.5">1.260</text>
<text x="209.9" y="333.7">1.20</text>
<text x="496.8" y="333.8">A</text>
<text x="499.8" y="333.8">B</text>
<text x="502.7" y="333.8">C</text>
<text x="133.5" y="336.4">A</text>
<text x="219.4" y="341.4">1.95</text>
<text x="317.5" y="338.8">15X M4x0.7 - 6H ↧ .315 MIN</text>
<text x="432.4" y="339.2">A</text>
<text x="120.5" y="351.9">4X ⌀.142 THRU</text>
<text x="232.1" y="350.4">2.95</text>
<text x="472.6" y="353">2X ⌀.1870</text>
<text x="489.8" y="351">+.0000</text>
<text x="244.8" y="359.5">3.95</text>
<text x="490.5" y="354.6">- .0005</text>
<text x="137.5" y="362.6">A</text>
<text x="140.5" y="362.6">B</text>
<text x="143.4" y="362.6">C</text>
<text x="472.6" y="363.9">INSTALL PINS AS SHOWN ON SHEET 2</text>
<text x="489.5" y="369.7">A</text>
<text x="492.4" y="369.7">B</text>
<text x="495.4" y="369.7">C</text>
<text x="116.1" y="376.2">4X ⌀.125 THRU</text>
<text x="354.5" y="381.6">(UNLESS SPECIFIED OTHERWISE)</text>
<text x="133.3" y="386.2">A</text>
<text x="136.3" y="386.2">B</text>
<text x="139.3" y="386.2">C</text>
<text x="352.5" y="390">[SECONDARY UNITS]: MILLIMETERS</text>
<text x="361.1" y="385.8">PRIMARY UNITS: INCHES</text>
<text x="362.3" y="394.1">PRIMARY TOLERANCES:</text>
<text x="361.9" y="397.9">X.X</text>
<text x="386.7" y="398">± 0.020</text>
<text x="361.9" y="402.1">X.XX</text>
<text x="361.9" y="406.3">X.XXX</text>
<text x="386.7" y="402.1">± 0.010</text>
<text x="386.7" y="406.3">± 0.005</text>
<text x="361.9" y="410.5">X.XXXX</text>
<text x="384.7" y="410.5">± 0.0005</text>
<text x="358.4" y="419.7">- DO NOT SCALE DRAWING -</text>
<text x="361.9" y="414.6">ANGULAR</text>
<text x="383.8" y="414.7">± 0.5 DEG</text>
<text x="415.5" y="418.4">SIZE</text>
<text x="461.6" y="418.3">PART NUMBER</text>
<text x="523.9" y="418.3">REV</text>
<text x="537.8" y="418.4">SHEET</text>
<text x="352" y="424.2">THIRD ANGLE PROJECTION:</text>
<text x="536.7" y="423.2">1 OF 2</text>
</g>
<g font-size="3.3">
<text x="331.2" y="130.9">∥</text>
<text x="480.2" y="334.3">⌖</text>
<text x="485.2" y="333.8">⌀ .014</text>
<text x="502.2" y="353">↧ .90 MIN</text>
<text x="120.5" y="356.4">⌴ ⌀.325 ↧ .391</text>
<text x="472.6" y="359.5">⌴ ⌀.1885±.0005 ↧ .20</text>
<text x="120.8" y="363.1">⌖</text>
<text x="125.9" y="362.6">⌀ .014</text>
<text x="472.8" y="370.2">⌖</text>
<text x="477.8" y="369.7">⌀ .014</text>
<text x="116.1" y="380.7">⌴ ⌀.250 ↧ .411</text>
<text x="286.5" y="381.1">NOTICE:</text>
<text x="116.6" y="386.7">⌖</text>
<text x="121.7" y="386.2">⌀ .014</text>
<text x="286.5" y="385">INFORMATION CONTAINED IN THIS</text>
<text x="286.5" y="389">DOCUMENT OR ANY REPRODUCTION</text>
<text x="286.5" y="392.9">THEREOF, IS PROPRIETARY</text>
<text x="286.5" y="396.9">INFORMATION AND PROPERTY OF</text>
<text x="286.5" y="400.9">HOWARD HUGHES MEDICAL INSTITUTE.</text>
<text x="286.5" y="404.9">IT SHALL NOT BE DISCLOSED, COPIED,</text>
<text x="286.5" y="408.9">DUPLICATED OR USED FOR</text>
<text x="286.5" y="412.8">MANUFACTURE, PRODUCTION OR</text>
<text x="286.5" y="416.8">PROCUREMENT, WITHOUT THE EXPRESS</text>
<text x="286.5" y="420.8">WRITTEN PERMISSION OF HOWARD</text>
<text x="286.5" y="424.8">HUGHES MEDICAL INSTITUTE.</text>
</g>
</svg>
